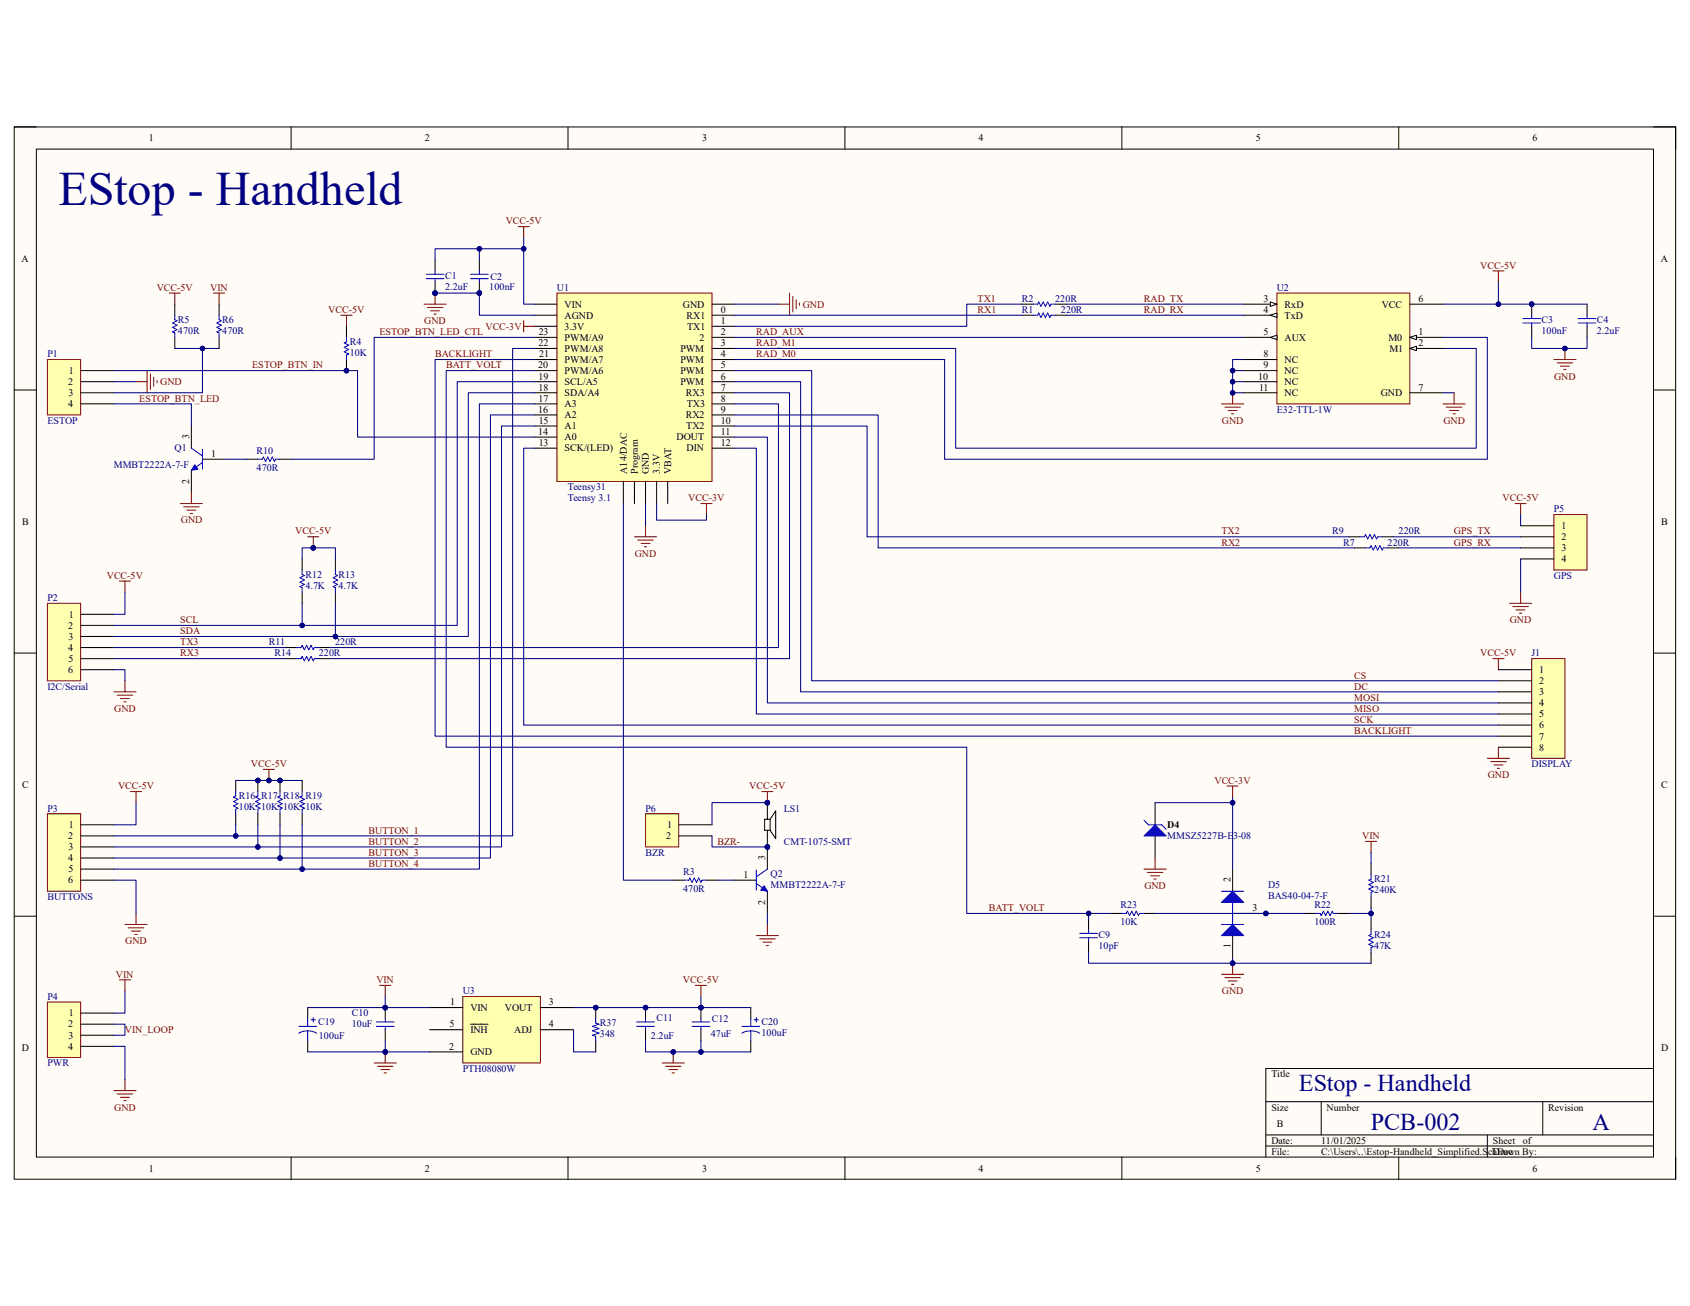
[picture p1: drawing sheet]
<svg xmlns="http://www.w3.org/2000/svg" width="279mm" height="216mm" viewBox="0 0 279 216" stroke-linecap="round" stroke-linejoin="round" font-family="sans-serif">
<path d="M2.3 21h274.7v173.9h-274.7z" fill-rule="evenodd" fill="#fffcf8"/>
<path d="M2.3 21h274.7v173.9h-274.7z" fill="none" stroke="#000" stroke-width=".17"/>
<path d="M6 24.6h267.4v166.7h-267.4z" fill-rule="evenodd" fill="#fffcf8"/>
<g fill="none" stroke="#000" stroke-width=".17">
<path d="M2.3 21h3.7M6 24.6h267.4v166.7h-267.4zM48.1 21v3.6M93.9 21v3.6M139.7 21v3.6M185.5 21v3.6M231.2 21v3.6M273.4 21h3.6v3.6M2.3 64.5h3.7M273.4 64.5h3.6M2.3 108h3.7M273.4 108h3.6"/>
<path d="M2.3 151.5h3.7M273.4 151.5h3.6M273.4 176.6h-64.1v14.7M48.1 191.3v3.6M93.9 191.3v3.6M139.7 191.3v3.6M185.5 191.3v3.6M209.3 182.1h64.1M209.3 187.6h64.1M209.3 189.5h64.1M218.4 182.1v5.5M231.2 191.3v3.6"/>
<path d="M245.9 187.6v3.7M255.1 182.1v5.5M277 191.3v3.6"/>
</g>
<path d="M92.1 48.5h25.6v31.1h-25.6z" fill-rule="evenodd" fill="#ffffb0"/>
<path d="M85.7 37.5h1.8M86.6 37.5v1.8M92.1 48.5h25.6v31.1h-25.6zM128.7 50.3h1.8M130.5 48.5v3.6M131.1 49v2.6M131.6 49.6v1.4M132.2 50.1v.4M246.8 44.8h1.8M247.7 44.8v1.8" fill="none" stroke="#800000" stroke-width=".17"/>
<g fill="none" stroke="#000" stroke-width=".17">
<path d="M88.4 52.1h3.7M88.4 53.9h3.7M88.4 55.8h3.7M88.4 57.6h3.7M88.4 59.4h3.7M88.4 50.3h3.7M117.7 52.1h3.7M117.7 53.9h3.7M117.7 55.8h3.7M117.7 57.6h3.7M117.7 59.4h3.7M117.7 50.3h3.7"/>
<path d="M88.4 61.3h3.7M88.4 63.1h3.7M88.4 64.9h3.7M88.4 66.8h3.7M88.4 68.6h3.7M88.4 70.4h3.7M88.4 72.3h3.7M88.4 74.1h3.7M103.1 79.6v3.6M104.9 79.6v3.6M106.7 79.6v3.6M108.6 79.6v3.6"/>
<path d="M110.4 79.6v3.6M117.7 61.3h3.7M117.7 63.1h3.7M117.7 64.9h3.7M117.7 66.8h3.7M117.7 68.6h3.7M117.7 70.4h3.7M117.7 72.3h3.7M117.7 74.1h3.7"/>
</g>
<circle cx="253.2" cy="50.3" r=".37" fill="#000080"/>
<circle cx="253.2" cy="50.3" r=".37" fill="none" stroke="#000080" stroke-width=".17"/>
<path d="M253.2 50.3v1.8M253.2 53.9v1.9" fill="none" stroke="#000" stroke-width=".17"/>
<circle cx="253.2" cy="50.3" r=".37" fill="#000080"/>
<circle cx="253.2" cy="50.3" r=".37" fill="none" stroke="#000080" stroke-width=".17"/>
<path d="M251.8 52.7h2.9M251.8 53.4h2.9M253.2 52.1v.6M253.2 53.4v.5" fill="none" stroke="#00f" stroke-width=".17"/>
<circle cx="79.3" cy="48.5" r=".37" fill="#000080"/>
<circle cx="79.3" cy="48.5" r=".37" fill="none" stroke="#000080" stroke-width=".17"/>
<path d="M79.3 46.6v1.9" fill="none" stroke="#000" stroke-width=".17"/>
<circle cx="79.3" cy="48.5" r=".37" fill="#000080"/>
<circle cx="79.3" cy="48.5" r=".37" fill="none" stroke="#000080" stroke-width=".17"/>
<path d="M79.3 43v1.8M262.4 50.3v1.8M262.4 53.9v1.9" fill="none" stroke="#000" stroke-width=".17"/>
<path d="M77.8 45.3h2.9M77.8 46.1h2.9M79.3 44.8v.5M79.3 46.1v.5M260.9 52.7h2.9M260.9 53.4h2.9M262.4 52.1v.6M262.4 53.4v.5" fill="none" stroke="#00f" stroke-width=".17"/>
<circle cx="71.9" cy="48.5" r=".37" fill="#000080"/>
<circle cx="71.9" cy="48.5" r=".37" fill="none" stroke="#000080" stroke-width=".17"/>
<path d="M71.9 46.6v1.9" fill="none" stroke="#000" stroke-width=".17"/>
<circle cx="71.9" cy="48.5" r=".37" fill="#000080"/>
<circle cx="71.9" cy="48.5" r=".37" fill="none" stroke="#000080" stroke-width=".17"/>
<path d="M71.9 43v1.8M50 92.4v1.8M50 97.9v1.8M55.5 92.4v1.8M55.5 97.9v1.8" fill="none" stroke="#000" stroke-width=".17"/>
<path d="M70.5 45.3h2.9M70.5 46.1h2.9M71.9 44.8v.5M71.9 46.1v.5M50 94.2v.8l.3 .1-.7 .4 .7 .4-.7 .3 .7 .4-.7 .4 .4 .2v.7M55.5 94.2v.8l.3 .1-.7 .4 .7 .4-.7 .3 .7 .4-.7 .4 .4 .2v.7" fill="none" stroke="#00f" stroke-width=".17"/>
<path d="M50.9 88.7h1.8M51.8 88.7v1.9" fill="none" stroke="#800000" stroke-width=".17"/>
<circle cx="51.8" cy="90.6" r=".37" fill="#000080"/>
<circle cx="51.8" cy="90.6" r=".37" fill="none" stroke="#000080" stroke-width=".17"/>
<path d="M169 52.1h1.8M174.5 52.1h1.8" fill="none" stroke="#000" stroke-width=".17"/>
<path d="M170.8 52.1h.8l.1-.4 .4 .8 .4-.8 .3 .8 .4-.7 .4 .7 .1-.4h.8" fill="none" stroke="#00f" stroke-width=".17"/>
<path d="M256.9 59.4h3.7M257.4 60h2.6M258.7 57.6v1.8M258 60.5h1.5M258.5 61.1h.4" fill="none" stroke="#800000" stroke-width=".17"/>
<circle cx="258.7" cy="57.6" r=".37" fill="#000080"/>
<circle cx="258.7" cy="57.6" r=".37" fill="none" stroke="#000080" stroke-width=".17"/>
<path d="M70.1 50.3h3.7M70.6 50.8h2.6M71.2 51.4h1.5M71.7 51.9h.4M71.9 48.5v1.8M238.6 66.8h3.6M239.1 67.3h2.6M239.7 67.9h1.4M240.2 68.4h.4M240.4 64.9v1.9" fill="none" stroke="#800000" stroke-width=".17"/>
<circle cx="71.9" cy="48.5" r=".37" fill="#000080"/>
<circle cx="71.9" cy="48.5" r=".37" fill="none" stroke="#000080" stroke-width=".17"/>
<path d="M19.7 96.1h1.9M20.7 96.1v1.8M104.9 88.7h3.7M105.4 89.3h2.6M106 89.8h1.5M106.5 90.4h.4M106.7 86.9v1.8M18.8 114.4h3.7M19.4 114.9h2.5M19.9 115.5h1.5M20.5 116h.3M20.7 112.5v1.9" fill="none" stroke="#800000" stroke-width=".17"/>
<path d="M31.6 70.4v3.7M31.6 77.7v3.7M33.5 75.9h3.6" fill="none" stroke="#000" stroke-width=".17"/>
<path d="M31.6 74.1l1.9 1.3M33.5 76.5l-1.9 1.2M33.5 74.3v3.3" fill="none" stroke="#00f" stroke-width=".17"/>
<path d="M32.2 76.8l.5 .8-1.1 .1z" fill="#00f"/>
<path d="M28.9 52.1v.7l.4 .2-.8 .4 .8 .4-.8 .3 .8 .4-.8 .4 .4 .1v.8M32.2 76.8l.5 .8-1.1 .1zM42.6 75.9h.8l.1-.3 .4 .7 .4-.7 .3 .7 .4-.7 .4 .7 .2-.4h.7M39 130.9v.7l-.4 .2 .7 .3-.7 .4 .7 .4-.7 .3 .7 .4-.3 .2v.7" fill="none" stroke="#00f" stroke-width=".17"/>
<path d="M28.9 50.3v1.8M28.9 55.8v1.8M40.8 75.9h1.8M46.3 75.9h1.8M39 129v1.9M39 134.5v1.9" fill="none" stroke="#000" stroke-width=".17"/>
<g fill="none" stroke="#800000" stroke-width=".17">
<path d="M28 48.5h1.8M28.9 48.5v1.8M35.3 48.5h1.8M36.2 48.5v1.8M22.5 63.1h1.8M24.3 61.3v3.6M24.9 61.8v2.6M25.4 62.4v1.4M26 62.9v.4M29.8 83.2h3.7M30.4 83.8h2.5M30.9 84.3h1.5"/>
<path d="M31.5 84.9h.3M31.6 81.4v1.8M21.6 130.9h1.8M22.5 130.9v1.8M20.7 152.8h3.6M21.2 153.4h2.6M21.8 153.9h1.4M22.3 154.5h.4M22.5 151v1.8"/>
</g>
<circle cx="42.6" cy="129" r=".37" fill="#000080"/>
<circle cx="42.6" cy="129" r=".37" fill="none" stroke="#000080" stroke-width=".17"/>
<path d="M42.6 129v1.9M42.6 134.5v1.9" fill="none" stroke="#000" stroke-width=".17"/>
<circle cx="42.6" cy="129" r=".37" fill="#000080"/>
<circle cx="42.6" cy="129" r=".37" fill="none" stroke="#000080" stroke-width=".17"/>
<path d="M42.6 130.9v.7l-.3 .2 .7 .3-.7 .4 .7 .4-.7 .3 .7 .4-.4 .2v.7" fill="none" stroke="#00f" stroke-width=".17"/>
<circle cx="46.3" cy="129" r=".37" fill="#000080"/>
<circle cx="46.3" cy="129" r=".37" fill="none" stroke="#000080" stroke-width=".17"/>
<path d="M46.3 129v1.9M46.3 134.5v1.9" fill="none" stroke="#000" stroke-width=".17"/>
<circle cx="46.3" cy="129" r=".37" fill="#000080"/>
<circle cx="46.3" cy="129" r=".37" fill="none" stroke="#000080" stroke-width=".17"/>
<path d="M46.3 130.9v.7l-.4 .2 .8 .3-.8 .4 .8 .4-.8 .3 .8 .4-.4 .2v.7M50 130.9v.7l-.4 .2 .7 .3-.7 .4 .7 .4-.7 .3 .7 .4-.3 .2v.7" fill="none" stroke="#00f" stroke-width=".17"/>
<path d="M50 129v1.9M50 134.5v1.9" fill="none" stroke="#000" stroke-width=".17"/>
<path d="M43.5 127.2h1.9M44.5 127.2v1.8" fill="none" stroke="#800000" stroke-width=".17"/>
<circle cx="44.5" cy="129" r=".37" fill="#000080"/>
<circle cx="44.5" cy="129" r=".37" fill="none" stroke="#000080" stroke-width=".17"/>
<path d="M19.7 162h1.9M20.7 162v1.8M20.7 178.5v1.8M18.8 180.3h3.7M19.4 180.8h2.5M19.9 181.4h1.5M20.5 181.9h.3" fill="none" stroke="#800000" stroke-width=".17"/>
<path d="M191 132.7v3.7M191 138.2v3.6" fill="none" stroke="#000" stroke-width=".17"/>
<path d="M191 136.4l1.8 1.8h-3.7z" fill="#00f"/>
<path d="M189.1 135.6l.8 .8h2.2l.7 .7M191 136.4l1.8 1.8h-3.7z" fill="none" stroke="#00f" stroke-width=".17"/>
<circle cx="209.3" cy="151" r=".37" fill="#000080"/>
<circle cx="209.3" cy="151" r=".37" fill="none" stroke="#000080" stroke-width=".17"/>
<path d="M203.8 143.7v3.6M203.8 154.7v3.6" fill="none" stroke="#000" stroke-width=".17"/>
<path d="M202 154.7l1.8-1.9 1.8 1.9z" fill="#00f"/>
<path d="M202 154.7l1.8-1.9 1.8 1.9z" fill="none" stroke="#00f" stroke-width=".17"/>
<path d="M205.6 151h3.7" fill="none" stroke="#000" stroke-width=".17"/>
<circle cx="209.3" cy="151" r=".37" fill="#000080"/>
<circle cx="209.3" cy="151" r=".37" fill="none" stroke="#000080" stroke-width=".17"/>
<path d="M203.8 149.2v3.6M203.8 151h1.8" fill="none" stroke="#00f" stroke-width=".17"/>
<path d="M202 149.2l1.8-1.9 1.8 1.9z" fill="#00f"/>
<path d="M202 149.2l1.8-1.9 1.8 1.9zM202 152.8h3.6M202 147.3h3.6" fill="none" stroke="#00f" stroke-width=".17"/>
<g fill="none" stroke="#800000" stroke-width=".17">
<path d="M86.6 53v1.9M86.6 53.9h1.8M115.9 83.2h1.8M116.8 83.2v1.9M202.9 129.9h1.8M203.8 129.9v1.9M189.1 143.7h3.7M189.7 144.2h2.5M190.2 144.8h1.5M190.8 145.3h.3M191 141.8v1.9M203.8 159.2v1.9"/>
<path d="M202 161.1h3.6M202.5 161.6h2.6M203.1 162.2h1.4M203.6 162.7h.4"/>
</g>
<circle cx="203.8" cy="159.2" r=".37" fill="#000080"/>
<circle cx="203.8" cy="159.2" r=".37" fill="none" stroke="#000080" stroke-width=".17"/>
<path d="M180 151.9v1.8M180 155.6v1.8M183.6 151h1.9M189.1 151h1.9M215.7 151h1.8M221.2 151h1.8M226.7 142.8v1.8M226.7 148.3v1.8M226.7 151.9v1.8M226.7 157.4v1.8" fill="none" stroke="#000" stroke-width=".17"/>
<path d="M178.5 154.3h2.9M178.5 155h2.9M180 153.7v.6M180 155v.6M185.5 151h.7l.2-.4 .4 .8 .3-.8 .4 .8 .3-.8 .4 .8 .2-.4h.7M217.5 151h.7l.2 .4 .4-.8 .4 .8 .3-.8 .4 .8 .4-.8 .1 .4h.8M226.7 144.6v.7l-.4 .2 .7 .4-.7 .3 .7 .4-.7 .4 .7 .3-.3 .2v.8M226.7 153.7v.8l-.4 .2 .7 .3-.7 .4 .7 .4-.7 .3 .7 .4-.3 .2v.7" fill="none" stroke="#00f" stroke-width=".17"/>
<path d="M225.8 139.1h1.8M226.7 139.1v1.8" fill="none" stroke="#800000" stroke-width=".17"/>
<path d="M211.1 48.5h22v18.3h-22z" fill-rule="evenodd" fill="#ffffb0"/>
<path d="M211.1 48.5h22v18.3h-22z" fill="none" stroke="#800000" stroke-width=".17"/>
<path d="M233.1 55.8h5.5" fill="none" stroke="#000" stroke-width=".17"/>
<path d="M233.1 55.8l1.1-.4v.7z" fill="#f8fcff"/>
<path d="M233.1 55.8l1.1-.4v.7zM233.1 57.6h5.5" fill="none" stroke="#000" stroke-width=".17"/>
<path d="M233.1 57.6l1.1-.4v.8z" fill="#f8fcff"/>
<path d="M205.6 50.3h5.5M233.1 57.6l1.1-.4v.8z" fill="none" stroke="#000" stroke-width=".17"/>
<path d="M210 49.9l1.1 .4-1.1 .4z" fill="#f8fcff"/>
<path d="M205.6 52.1h5.5M210 49.9l1.1 .4-1.1 .4z" fill="none" stroke="#000" stroke-width=".17"/>
<path d="M210 52.1l1.1-.3v.7z" fill="#f8fcff"/>
<path d="M205.6 55.8h5.5M210 52.1l1.1-.3v.7z" fill="none" stroke="#000" stroke-width=".17"/>
<path d="M210 55.8l1.1-.4v.7z" fill="#f8fcff"/>
<g fill="none" stroke="#000" stroke-width=".17">
<path d="M169 50.3h1.8M174.5 50.3h1.8M205.6 59.4h5.5M210 55.8l1.1-.4v.7zM233.1 50.3h5.5M205.6 64.9h5.5M205.6 61.3h5.5M205.6 63.1h5.5M233.1 64.9h5.5M223 88.7h1.8M223.9 90.6h1.9M228.5 88.7h1.8"/>
<path d="M229.4 90.6h1.8"/>
</g>
<g fill="none" stroke="#800000" stroke-width=".17">
<path d="M202 66.8h3.6M202.5 67.3h2.6M203.1 67.9h1.4M203.6 68.4h.4M203.8 64.9v1.9M249.6 99.7h3.6M250.5 83.2h1.8M251.4 83.2v1.9M251.4 97.9v1.8M246.8 108.9h1.8M247.7 108.9v1.8M250.1 100.3h2.6"/>
<path d="M250.7 100.8h1.4M251.2 101.4h.4M245.9 125.4h3.7M246.4 125.9h2.6M247 126.5h1.5M247.5 127h.4M247.7 123.5v1.9"/>
</g>
<path d="M170.8 50.3h.8l.1-.4 .4 .7 .4-.7 .3 .7M174.5 50.3h-.8l-.1 .4-.4-.8-.4 .8M224.8 88.7h.8l.2-.3 .3 .7 .4-.7 .4 .7 .3-.7 .4 .7 .2-.4h.7M225.8 90.6h.7l.2-.4 .3 .7 .4-.7 .4 .7 .3-.7 .4 .7 .2-.3h.7" fill="none" stroke="#00f" stroke-width=".17"/>
<circle cx="203.8" cy="64.9" r=".37" fill="#000080"/>
<circle cx="203.8" cy="64.9" r=".37" fill="none" stroke="#000080" stroke-width=".17"/>
<path d="M36.2 50.3v1.8M36.2 55.8v1.8M47.2 107.1h1.8M47.2 108.9h1.8M52.7 107.1h1.8M52.7 108.9h1.8" fill="none" stroke="#000" stroke-width=".17"/>
<path d="M36.2 52.1v.7l.4 .2-.7 .4 .7 .4-.7 .3 .7 .4-.7 .4 .3 .1v.8M49 107.1h.8l.2-.4 .3 .7 .4-.7 .4 .7 .3-.7 .4 .7 .2-.3h.7M49 108.9h.8l.2-.4 .3 .7 .4-.7 .4 .7 .3-.7 .4 .7 .2-.3h.7" fill="none" stroke="#00f" stroke-width=".17"/>
<path d="M56.4 52.1h1.8M57.3 52.1v1.8" fill="none" stroke="#800000" stroke-width=".17"/>
<circle cx="57.3" cy="61.3" r=".37" fill="#000080"/>
<circle cx="57.3" cy="61.3" r=".37" fill="none" stroke="#000080" stroke-width=".17"/>
<path d="M57.3 59.4v1.9" fill="none" stroke="#000" stroke-width=".17"/>
<circle cx="57.3" cy="61.3" r=".37" fill="#000080"/>
<circle cx="57.3" cy="61.3" r=".37" fill="none" stroke="#000080" stroke-width=".17"/>
<path d="M57.3 53.9v1.9" fill="none" stroke="#000" stroke-width=".17"/>
<path d="M57.3 55.8v.7l-.4 .2 .7 .4-.7 .3 .7 .4-.7 .4 .7 .3-.3 .2v.7" fill="none" stroke="#00f" stroke-width=".17"/>
<circle cx="106.7" cy="166.6" r=".37" fill="#000080"/>
<circle cx="106.7" cy="166.6" r=".37" fill="none" stroke="#000080" stroke-width=".17"/>
<path d="M106.7 166.6v1.8M106.7 170.2v1.9" fill="none" stroke="#000" stroke-width=".17"/>
<circle cx="106.7" cy="166.6" r=".37" fill="#000080"/>
<circle cx="106.7" cy="166.6" r=".37" fill="none" stroke="#000080" stroke-width=".17"/>
<path d="M105.3 168.9h2.9M105.3 169.7h2.9M106.7 168.4v.5M106.7 169.7v.5" fill="none" stroke="#00f" stroke-width=".17"/>
<path d="M61.9 175.7h3.6M62.4 176.3h2.6M63 176.8h1.4M63.5 177.4h.4M63.7 173.9v1.8" fill="none" stroke="#800000" stroke-width=".17"/>
<circle cx="63.7" cy="173.9" r=".37" fill="#000080"/>
<circle cx="63.7" cy="173.9" r=".37" fill="none" stroke="#000080" stroke-width=".17"/>
<circle cx="115.9" cy="166.6" r=".37" fill="#000080"/>
<circle cx="115.9" cy="166.6" r=".37" fill="none" stroke="#000080" stroke-width=".17"/>
<path d="M115.9 166.6v1.8M115.9 170.2v1.9" fill="none" stroke="#000" stroke-width=".17"/>
<circle cx="115.9" cy="166.6" r=".37" fill="#000080"/>
<circle cx="115.9" cy="166.6" r=".37" fill="none" stroke="#000080" stroke-width=".17"/>
<path d="M114.4 168.9h2.9M114.4 169.7h2.9M115.9 168.4v.5M115.9 169.7v.5" fill="none" stroke="#00f" stroke-width=".17"/>
<circle cx="63.7" cy="166.6" r=".37" fill="#000080"/>
<circle cx="63.7" cy="166.6" r=".37" fill="none" stroke="#000080" stroke-width=".17"/>
<path d="M63.7 166.6v1.8" fill="none" stroke="#000" stroke-width=".17"/>
<circle cx="63.7" cy="166.6" r=".37" fill="#000080"/>
<circle cx="63.7" cy="166.6" r=".37" fill="none" stroke="#000080" stroke-width=".17"/>
<path d="M63.7 170.2v1.9" fill="none" stroke="#000" stroke-width=".17"/>
<path d="M62.2 169.7h3M62.2 168.9h3M63.7 168.4v.5M63.7 169.7v.5" fill="none" stroke="#00f" stroke-width=".17"/>
<path d="M109.5 175.7h3.6M110 176.3h2.6M110.6 176.8h1.4M111.1 177.4h.4M111.3 173.9v1.8" fill="none" stroke="#800000" stroke-width=".17"/>
<circle cx="111.3" cy="173.9" r=".37" fill="#000080"/>
<circle cx="111.3" cy="173.9" r=".37" fill="none" stroke="#000080" stroke-width=".17"/>
<path d="M62.8 162.9h1.8M63.7 162.9v1.8M115 162.9h1.8M115.9 162.9v1.8" fill="none" stroke="#800000" stroke-width=".17"/>
<path d="M76.5 164.7h12.8v11h-12.8z" fill-rule="evenodd" fill="#ffffb0"/>
<path d="M76.5 164.7h12.8v11h-12.8z" fill="none" stroke="#800000" stroke-width=".17"/>
<path d="M71 166.6h5.5M71 173.9h5.5M71 170.2h5.5M77.8 169.3h2.9M89.3 166.6h5.5M89.3 170.2h5.5" fill="none" stroke="#000" stroke-width=".17"/>
<circle cx="98.5" cy="166.6" r=".37" fill="#000080"/>
<circle cx="98.5" cy="166.6" r=".37" fill="none" stroke="#000080" stroke-width=".17"/>
<path d="M98.5 166.6v1.8" fill="none" stroke="#000" stroke-width=".17"/>
<circle cx="98.5" cy="166.6" r=".37" fill="#000080"/>
<circle cx="98.5" cy="166.6" r=".37" fill="none" stroke="#000080" stroke-width=".17"/>
<path d="M50.9 166.6v1.8M50.9 172.1v1.8M98.5 172.1v1.8M124.1 166.6v1.8M124.1 172.1v1.8" fill="none" stroke="#000" stroke-width=".17"/>
<g fill="none" stroke="#00f" stroke-width=".17">
<path d="M49.4 170.8a2.88 2.88 0 0 1 3 0M49.4 169.7h2.9M50.9 168.4v1.3M50.9 170.4v1.7M51.4 168.6h.8M51.8 168.2v.7M98.5 168.4v.7l.5 .2-1.1 .4 1.1 .3-1.1 .4 1.1 .4-1.1 .3 .6 .2v.8M122.7 170.8a2.86 2.86 0 0 1 2.9 0M122.7 169.7h2.9M124.1 168.4v1.3M124.1 170.4v1.7M124.7 168.6h.7"/>
<path d="M125 168.2v.7"/>
</g>
<path d="M7.8 59.4h5.5v9.2h-5.5z" fill-rule="evenodd" fill="#ffffb0"/>
<path d="M7.8 59.4h5.5v9.2h-5.5z" fill="none" stroke="#800000" stroke-width=".17"/>
<path d="M13.3 61.3h5.5M13.3 63.1h5.5M13.3 64.9h5.5M13.3 66.8h5.5" fill="none" stroke="#000" stroke-width=".17"/>
<path d="M7.8 165.7h5.5v9.1h-5.5z" fill-rule="evenodd" fill="#ffffb0"/>
<path d="M7.8 165.7h5.5v9.1h-5.5z" fill="none" stroke="#800000" stroke-width=".17"/>
<path d="M13.3 167.5h5.5M13.3 169.3h5.5M13.3 171.1h5.5M13.3 173h5.5" fill="none" stroke="#000" stroke-width=".17"/>
<path d="M256.9 85.1h5.5v9.1h-5.5z" fill-rule="evenodd" fill="#ffffb0"/>
<path d="M256.9 85.1h5.5v9.1h-5.5z" fill="none" stroke="#800000" stroke-width=".17"/>
<path d="M251.4 86.9h5.5M251.4 88.7h5.5M251.4 90.6h5.5M251.4 92.4h5.5" fill="none" stroke="#000" stroke-width=".17"/>
<path d="M253.2 108.9h5.5v16.5h-5.5z" fill-rule="evenodd" fill="#ffffb0"/>
<path d="M253.2 108.9h5.5v16.5h-5.5z" fill="none" stroke="#800000" stroke-width=".17"/>
<path d="M247.7 110.7h5.5M247.7 112.5h5.5M247.7 114.4h5.5M247.7 116.2h5.5M247.7 118h5.5M247.7 119.9h5.5M247.7 121.7h5.5M247.7 123.5h5.5" fill="none" stroke="#000" stroke-width=".17"/>
<path d="M7.8 134.5h5.5v12.8h-5.5z" fill-rule="evenodd" fill="#ffffb0"/>
<path d="M7.8 134.5h5.5v12.8h-5.5z" fill="none" stroke="#800000" stroke-width=".17"/>
<path d="M13.3 136.4h5.5M13.3 138.2h5.5M13.3 140h5.5M13.3 141.8h5.5M13.3 143.7h5.5M13.3 145.5h5.5" fill="none" stroke="#000" stroke-width=".17"/>
<path d="M7.8 99.7h5.5v12.8h-5.5z" fill-rule="evenodd" fill="#ffffb0"/>
<path d="M7.8 99.7h5.5v12.8h-5.5z" fill="none" stroke="#800000" stroke-width=".17"/>
<path d="M13.3 101.6h5.5M13.3 103.4h5.5M13.3 105.2h5.5M13.3 107.1h5.5M13.3 108.9h5.5M13.3 110.7h5.5" fill="none" stroke="#000" stroke-width=".17"/>
<path d="M106.7 134.5h5.5v5.5h-5.5z" fill-rule="evenodd" fill="#ffffb0"/>
<path d="M106.7 134.5h5.5v5.5h-5.5z" fill="none" stroke="#800000" stroke-width=".17"/>
<path d="M112.2 136.4h5.5M112.2 138.2h5.5" fill="none" stroke="#000" stroke-width=".17"/>
<circle cx="126.9" cy="140" r=".37" fill="#000080"/>
<circle cx="126.9" cy="140" r=".37" fill="none" stroke="#000080" stroke-width=".17"/>
<path d="M121.4 145.5h3.6M126.9 140v3.7M126.9 147.3v3.7" fill="none" stroke="#000" stroke-width=".17"/>
<circle cx="126.9" cy="140" r=".37" fill="#000080"/>
<circle cx="126.9" cy="140" r=".37" fill="none" stroke="#000080" stroke-width=".17"/>
<path d="M125 146.1l1.9 1.2M125 143.9v3.3M126.9 143.7l-1.9 1.3" fill="none" stroke="#00f" stroke-width=".17"/>
<path d="M126.3 146.4l.6 .9-1.1-.1z" fill="#00f"/>
<path d="M113.1 145.5h.8l.1-.4 .4 .8 .4-.8 .3 .8 .4-.8 .4 .8 .2-.4h.7M126.3 146.4l.6 .9-1.1-.1z" fill="none" stroke="#00f" stroke-width=".17"/>
<path d="M111.3 145.5h1.8M116.8 145.5h1.8" fill="none" stroke="#000" stroke-width=".17"/>
<path d="M126 130.9h1.8M126.9 130.9v1.8M125 154.7h3.7M125.6 155.2h2.5M126.1 155.8h1.5M126.7 156.3h.3M126.9 152.8v1.9" fill="none" stroke="#800000" stroke-width=".17"/>
<circle cx="126.9" cy="132.7" r=".37" fill="#000080"/>
<g fill="none" stroke="#000080" stroke-width=".17">
<path d="M247.7 46.6v3.7h-9.1"/>
<circle cx="126.9" cy="132.7" r=".37"/>
</g>
<circle cx="247.7" cy="50.3" r=".37" fill="#000080"/>
<g fill="none" stroke="#000080" stroke-width=".17">
<path d="M55.5 99.7v5.5"/>
<circle cx="247.7" cy="50.3" r=".37"/>
</g>
<circle cx="55.4" cy="105.2" r=".37" fill="#000080"/>
<g fill="none" stroke="#000080" stroke-width=".17">
<path d="M50 99.7v3.7"/>
<circle cx="55.4" cy="105.2" r=".37"/>
</g>
<circle cx="50" cy="103.4" r=".37" fill="#000080"/>
<g fill="none" stroke="#000080" stroke-width=".17">
<path d="M51.8 90.6h-1.8v1.8"/>
<circle cx="50" cy="103.4" r=".37"/>
</g>
<circle cx="51.8" cy="90.6" r=".37" fill="#000080"/>
<g fill="none" stroke="#000080" stroke-width=".17">
<path d="M51.8 90.6h3.7v1.8"/>
<circle cx="51.8" cy="90.6" r=".37"/>
</g>
<circle cx="51.8" cy="90.6" r=".37" fill="#000080"/>
<g fill="none" stroke="#000080" stroke-width=".17">
<path d="M121.4 52.1h47.6M253.2 55.8v1.8h9.2v-1.8"/>
<circle cx="51.8" cy="90.6" r=".37"/>
</g>
<circle cx="258.7" cy="57.6" r=".37" fill="#000080"/>
<g fill="none" stroke="#000080" stroke-width=".17">
<path d="M247.7 50.3h14.7"/>
<circle cx="258.7" cy="57.6" r=".37"/>
</g>
<circle cx="253.2" cy="50.3" r=".37" fill="#000080"/>
<circle cx="253.2" cy="50.3" r=".37" fill="none" stroke="#000080" stroke-width=".17"/>
<circle cx="247.7" cy="50.3" r=".37" fill="#000080"/>
<g fill="none" stroke="#000080" stroke-width=".17">
<path d="M86.6 39.3v11h1.8M121.4 55.8h84.2M238.6 64.9h1.8"/>
<circle cx="247.7" cy="50.3" r=".37"/>
</g>
<circle cx="86.6" cy="41.1" r=".37" fill="#000080"/>
<g fill="none" stroke="#000080" stroke-width=".17">
<path d="M79.3 41.1v1.9"/>
<circle cx="86.6" cy="41.1" r=".37"/>
</g>
<circle cx="79.3" cy="41.1" r=".37" fill="#000080"/>
<g fill="none" stroke="#000080" stroke-width=".17">
<path d="M86.6 41.1h-14.7v1.9"/>
<circle cx="79.3" cy="41.1" r=".37"/>
</g>
<circle cx="86.6" cy="41.1" r=".37" fill="#000080"/>
<circle cx="86.6" cy="41.1" r=".37" fill="none" stroke="#000080" stroke-width=".17"/>
<circle cx="79.3" cy="41.1" r=".37" fill="#000080"/>
<g fill="none" stroke="#000080" stroke-width=".17">
<path d="M28.9 57.6h7.3M121.4 50.3h7.3M176.3 52.1h29.3M18.8 66.8h12.8v3.6M18.8 63.1h3.7M20.7 97.9v3.7h-1.9"/>
<circle cx="79.3" cy="41.1" r=".37"/>
</g>
<circle cx="33.5" cy="57.6" r=".37" fill="#000080"/>
<g fill="none" stroke="#000080" stroke-width=".17">
<path d="M22.5 132.7v3.7h-3.7M39 136.4v1.8h-20.2M18.8 145.5h3.7v5.5"/>
<circle cx="33.5" cy="57.6" r=".37"/>
</g>
<circle cx="39" cy="138.2" r=".37" fill="#000080"/>
<g fill="none" stroke="#000080" stroke-width=".17">
<path d="M42.6 136.4v3.6h-23.8"/>
<circle cx="39" cy="138.2" r=".37"/>
</g>
<circle cx="42.6" cy="140" r=".37" fill="#000080"/>
<g fill="none" stroke="#000080" stroke-width=".17">
<path d="M46.3 136.4v5.4h-27.5"/>
<circle cx="42.6" cy="140" r=".37"/>
</g>
<circle cx="46.3" cy="141.8" r=".37" fill="#000080"/>
<g fill="none" stroke="#000080" stroke-width=".17">
<path d="M50 136.4v7.3h-31.2"/>
<circle cx="46.3" cy="141.8" r=".37"/>
</g>
<circle cx="50" cy="143.7" r=".37" fill="#000080"/>
<g fill="none" stroke="#000080" stroke-width=".17">
<path d="M88.4 70.4h-5.5v69.6h-40.3"/>
<circle cx="50" cy="143.7" r=".37"/>
</g>
<circle cx="42.6" cy="140" r=".37" fill="#000080"/>
<g fill="none" stroke="#000080" stroke-width=".17">
<path d="M88.4 68.6h-7.3v73.2h-34.8"/>
<circle cx="42.6" cy="140" r=".37"/>
</g>
<circle cx="46.3" cy="141.8" r=".37" fill="#000080"/>
<g fill="none" stroke="#000080" stroke-width=".17">
<path d="M88.4 66.8h-9.1v76.9h-29.3"/>
<circle cx="46.3" cy="141.8" r=".37"/>
</g>
<circle cx="50" cy="143.7" r=".37" fill="#000080"/>
<g fill="none" stroke="#000080" stroke-width=".17">
<path d="M39 129h11"/>
<circle cx="50" cy="143.7" r=".37"/>
</g>
<circle cx="42.6" cy="129" r=".37" fill="#000080"/>
<circle cx="42.6" cy="129" r=".37" fill="none" stroke="#000080" stroke-width=".17"/>
<circle cx="44.5" cy="129" r=".37" fill="#000080"/>
<circle cx="44.5" cy="129" r=".37" fill="none" stroke="#000080" stroke-width=".17"/>
<circle cx="46.3" cy="129" r=".37" fill="#000080"/>
<g fill="none" stroke="#000080" stroke-width=".17">
<path d="M106.7 83.2v3.7M108.6 83.2v2.8h8.2v-.9M191 132.7h12.8"/>
<circle cx="46.3" cy="129" r=".37"/>
</g>
<circle cx="203.8" cy="132.7" r=".37" fill="#000080"/>
<g fill="none" stroke="#000080" stroke-width=".17">
<path d="M191 151h24.7"/>
<circle cx="203.8" cy="132.7" r=".37"/>
</g>
<circle cx="209.3" cy="151" r=".37" fill="#000080"/>
<g fill="none" stroke="#000080" stroke-width=".17">
<path d="M180 157.4v1.8h23.8"/>
<circle cx="209.3" cy="151" r=".37"/>
</g>
<circle cx="203.8" cy="159.2" r=".37" fill="#000080"/>
<g fill="none" stroke="#000080" stroke-width=".17">
<path d="M223 151h3.7"/>
<circle cx="203.8" cy="159.2" r=".37"/>
</g>
<circle cx="226.7" cy="151" r=".37" fill="#000080"/>
<g fill="none" stroke="#000080" stroke-width=".17">
<path d="M203.8 159.2h22.9"/>
<circle cx="226.7" cy="151" r=".37"/>
</g>
<circle cx="203.8" cy="159.2" r=".37" fill="#000080"/>
<g fill="none" stroke="#000080" stroke-width=".17">
<path d="M203.8 158.3v.9"/>
<circle cx="203.8" cy="159.2" r=".37"/>
</g>
<circle cx="203.8" cy="159.2" r=".37" fill="#000080"/>
<g fill="none" stroke="#000080" stroke-width=".17">
<path d="M71.9 48.5h7.4M226.7 140.9v1.9M18.8 169.3h1.9v1.8h-1.9"/>
<circle cx="203.8" cy="159.2" r=".37"/>
</g>
<circle cx="79.3" cy="48.5" r=".37" fill="#000080"/>
<circle cx="79.3" cy="48.5" r=".37" fill="none" stroke="#000080" stroke-width=".17"/>
<circle cx="71.9" cy="48.5" r=".37" fill="#000080"/>
<g fill="none" stroke="#000080" stroke-width=".17">
<path d="M79.3 48.5v3.6h9.1"/>
<circle cx="71.9" cy="48.5" r=".37"/>
</g>
<circle cx="79.3" cy="48.5" r=".37" fill="#000080"/>
<g fill="none" stroke="#000080" stroke-width=".17">
<path d="M88.4 59.4h-16.5v62.3h175.8M121.4 57.6h36.6v16.5h86.1v-16.5h-5.5M169 50.3h-9.2v3.6h-38.4M176.3 50.3h29.3M238.6 55.8h7.3v20.1h-89.7v-16.5h-34.8M88.4 74.1h-1.8v45.8h161.1M88.4 64.9h-11v40.3h-58.6M121.4 70.4h22v18.3h79.6M121.4 68.6h23.8v22h78.7M121.4 74.1h3.6v43.9h122.7M121.4 72.3h5.5v43.9h120.8M121.4 63.1h11v51.3h115.3"/>
<path d="M121.4 61.3h12.8v51.2h113.5M230.3 88.7h21.1M231.2 90.6h20.2M251.4 85.1v1.8M251.4 92.4v5.5M18.8 173h1.9v5.5M20.7 163.8v3.7h-1.9"/>
<circle cx="79.3" cy="48.5" r=".37"/>
</g>
<circle cx="55.4" cy="105.2" r=".37" fill="#000080"/>
<g fill="none" stroke="#000080" stroke-width=".17">
<path d="M88.4 63.1h-12.8v40.3h-56.8"/>
<circle cx="55.4" cy="105.2" r=".37"/>
</g>
<circle cx="50" cy="103.4" r=".37" fill="#000080"/>
<g fill="none" stroke="#000080" stroke-width=".17">
<path d="M203.8 61.3h1.8M18.8 110.7h1.9v1.8"/>
<circle cx="50" cy="103.4" r=".37"/>
</g>
<circle cx="203.8" cy="61.3" r=".37" fill="#000080"/>
<g fill="none" stroke="#000080" stroke-width=".17">
<path d="M203.8 63.1h1.8"/>
<circle cx="203.8" cy="61.3" r=".37"/>
</g>
<circle cx="203.8" cy="63.1" r=".37" fill="#000080"/>
<g fill="none" stroke="#000080" stroke-width=".17">
<path d="M205.6 59.4h-1.8v5.5h1.8"/>
<circle cx="203.8" cy="63.1" r=".37"/>
</g>
<circle cx="203.8" cy="61.3" r=".37" fill="#000080"/>
<circle cx="203.8" cy="61.3" r=".37" fill="none" stroke="#000080" stroke-width=".17"/>
<circle cx="203.8" cy="63.1" r=".37" fill="#000080"/>
<circle cx="203.8" cy="63.1" r=".37" fill="none" stroke="#000080" stroke-width=".17"/>
<circle cx="203.8" cy="64.9" r=".37" fill="#000080"/>
<g fill="none" stroke="#000080" stroke-width=".17">
<path d="M88.4 57.6h-3.6v80.6h-45.8M121.4 66.8h7.3v40.3h-74.2M121.4 64.9h9.1v44h-76M18.8 107.1h28.4M18.8 108.9h28.4"/>
<circle cx="203.8" cy="64.9" r=".37"/>
</g>
<circle cx="39" cy="138.2" r=".37" fill="#000080"/>
<g fill="none" stroke="#000080" stroke-width=".17">
<path d="M88.4 55.8h-26.5v20.1h-13.8M37.1 75.9h3.7M115.9 164.7v1.9h-21.1"/>
<circle cx="39" cy="138.2" r=".37"/>
</g>
<circle cx="98.5" cy="166.6" r=".37" fill="#000080"/>
<circle cx="98.5" cy="166.6" r=".37" fill="none" stroke="#000080" stroke-width=".17"/>
<circle cx="106.7" cy="166.6" r=".37" fill="#000080"/>
<circle cx="106.7" cy="166.6" r=".37" fill="none" stroke="#000080" stroke-width=".17"/>
<circle cx="115.9" cy="166.6" r=".37" fill="#000080"/>
<g fill="none" stroke="#000080" stroke-width=".17">
<path d="M63.7 164.7v1.9h7.3"/>
<circle cx="115.9" cy="166.6" r=".37"/>
</g>
<circle cx="63.7" cy="166.6" r=".37" fill="#000080"/>
<g fill="none" stroke="#000080" stroke-width=".17">
<path d="M50.9 166.6h12.8M94.8 170.2v3.7h3.7"/>
<circle cx="63.7" cy="166.6" r=".37"/>
</g>
<circle cx="63.7" cy="166.6" r=".37" fill="#000080"/>
<g fill="none" stroke="#000080" stroke-width=".17">
<path d="M50.9 173.9h12.8"/>
<circle cx="63.7" cy="166.6" r=".37"/>
</g>
<circle cx="63.7" cy="173.9" r=".37" fill="#000080"/>
<g fill="none" stroke="#000080" stroke-width=".17">
<path d="M63.7 173.9h7.3"/>
<circle cx="63.7" cy="173.9" r=".37"/>
</g>
<circle cx="63.7" cy="173.9" r=".37" fill="#000080"/>
<g fill="none" stroke="#000080" stroke-width=".17">
<path d="M63.7 172.1v1.8"/>
<circle cx="63.7" cy="173.9" r=".37"/>
</g>
<circle cx="63.7" cy="173.9" r=".37" fill="#000080"/>
<g fill="none" stroke="#000080" stroke-width=".17">
<path d="M115.9 166.6h8.2"/>
<circle cx="63.7" cy="173.9" r=".37"/>
</g>
<circle cx="115.9" cy="166.6" r=".37" fill="#000080"/>
<g fill="none" stroke="#000080" stroke-width=".17">
<path d="M106.7 172.1v1.8h9.2"/>
<circle cx="115.9" cy="166.6" r=".37"/>
</g>
<circle cx="115.9" cy="173.9" r=".37" fill="#000080"/>
<circle cx="115.9" cy="173.9" r=".37" fill="none" stroke="#000080" stroke-width=".17"/>
<circle cx="111.3" cy="173.9" r=".37" fill="#000080"/>
<g fill="none" stroke="#000080" stroke-width=".17">
<path d="M115.9 172.1v1.8h8.2"/>
<circle cx="111.3" cy="173.9" r=".37"/>
</g>
<circle cx="115.9" cy="173.9" r=".37" fill="#000080"/>
<g fill="none" stroke="#000080" stroke-width=".17">
<path d="M18.8 61.3h40.3v11h29.3"/>
<circle cx="115.9" cy="173.9" r=".37"/>
</g>
<circle cx="57.3" cy="61.3" r=".37" fill="#000080"/>
<g fill="none" stroke="#000080" stroke-width=".17">
<path d="M33.5 57.6v7.3h-14.7"/>
<circle cx="57.3" cy="61.3" r=".37"/>
</g>
<circle cx="33.5" cy="57.6" r=".37" fill="#000080"/>
<g fill="none" stroke="#000080" stroke-width=".17">
<path d="M226.7 150.1v1.8"/>
<circle cx="33.5" cy="57.6" r=".37"/>
</g>
<circle cx="226.7" cy="151" r=".37" fill="#000080"/>
<g fill="none" stroke="#000080" stroke-width=".17">
<path d="M203.8 131.8v11.9"/>
<circle cx="226.7" cy="151" r=".37"/>
</g>
<circle cx="203.8" cy="132.7" r=".37" fill="#000080"/>
<g fill="none" stroke="#000080" stroke-width=".17">
<path d="M88.4 61.3h-14.6v62.2h86v27.5h23.8"/>
<circle cx="203.8" cy="132.7" r=".37"/>
</g>
<circle cx="180" cy="151" r=".37" fill="#000080"/>
<g fill="none" stroke="#000080" stroke-width=".17">
<path d="M180 151v.9"/>
<circle cx="180" cy="151" r=".37"/>
</g>
<circle cx="180" cy="151" r=".37" fill="#000080"/>
<g fill="none" stroke="#000080" stroke-width=".17">
<path d="M126.9 132.7h-9.2v3.7M118.6 145.5h2.8M126.9 151v1.8"/>
<circle cx="180" cy="151" r=".37"/>
</g>
<circle cx="126.9" cy="132.7" r=".37" fill="#000080"/>
<g fill="none" stroke="#000080" stroke-width=".17">
<path d="M117.7 138.2v1.8h9.2"/>
<circle cx="126.9" cy="132.7" r=".37"/>
</g>
<circle cx="126.9" cy="140" r=".37" fill="#000080"/>
<g fill="none" stroke="#000080" stroke-width=".17">
<path d="M103.1 83.2v62.3h8.2"/>
<circle cx="126.9" cy="140" r=".37"/>
</g>
<circle cx="126.9" cy="140" r=".37" fill="#000080"/>
<circle cx="126.9" cy="140" r=".37" fill="none" stroke="#000080" stroke-width=".17"/>
<circle cx="126.9" cy="132.7" r=".37" fill="#000080"/>
<circle cx="126.9" cy="132.7" r=".37" fill="none" stroke="#000080" stroke-width=".17"/>
<path d="M126.9 134.5v.9M126.9 137.3v2.7M127.3 135.4l.9-1.3v4.5l-.9-1.3M127.3 135.4h-.9v1.9h.9M127.3 135.4v1.9" fill="none" stroke="#000" stroke-width=".17"/>
<circle cx="126.9" cy="140" r=".37" fill="#000080"/>
<circle cx="126.9" cy="140" r=".37" fill="none" stroke="#000080" stroke-width=".17"/>
<path d="M126.9 132.7v1.8" fill="none" stroke="#000" stroke-width=".17"/>
<circle cx="126.9" cy="132.7" r=".37" fill="#000080"/>
<circle cx="126.9" cy="132.7" r=".37" fill="none" stroke="#000080" stroke-width=".17"/>
<text font-size="7.9" fill="#000080" x="9.7" y="33.9">EStop - Handheld</text>
<g font-size="4" fill="#000080">
<text x="214.8" y="180.3">EStop - Handheld</text>
<text x="226.7" y="186.7">PCB-002</text>
<text x="263.3" y="186.7">A</text>
</g>
<g font-size="1.7">
<text x="24.6" y="23.4">1</text>
<text x="70.2" y="23.4">2</text>
<text x="116.1" y="23.4">3</text>
<text x="161.8" y="23.4">4</text>
<text x="207.6" y="23.4">5</text>
<text x="253.4" y="23.4">6</text>
<text x="3.6" y="43.3">A</text>
<text x="274.6" y="43.3">A</text>
<text x="93.3" y="52.7">AGND</text>
<text x="93.3" y="50.8">VIN</text>
<text x="112.9" y="50.8">GND</text>
<text x="113.5" y="52.7">RX1</text>
<text x="119.2" y="51.7">0</text>
<text x="119.2" y="53.6">1</text>
<text x="208.9" y="51.7">4</text>
<text x="208.9" y="49.9">3</text>
<text x="212.4" y="50.8">RxD</text>
<text x="212.4" y="52.7">TxD</text>
<text x="228.4" y="50.8">VCC</text>
<text x="234.5" y="49.9">6</text>
<text x="89" y="57.2">22</text>
<text x="89.1" y="55.4">23</text>
<text x="89.2" y="59.1">21</text>
<text x="93.3" y="60">PWM/A7</text>
<text x="93.3" y="58.2">PWM/A8</text>
<text x="93.3" y="56.3">PWM/A9</text>
<text x="93.3" y="54.5">3.3V</text>
<text x="112.5" y="58.2">PWM</text>
<text x="112.5" y="60">PWM</text>
<text x="113.6" y="54.5">TX1</text>
<text x="115.7" y="56.3">2</text>
<text x="119.2" y="55.4">2</text>
<text x="119.2" y="57.2">3</text>
<text x="119.2" y="59.1">4</text>
<text x="208.9" y="59.1">8</text>
<text x="208.9" y="55.4">5</text>
<text x="212.4" y="56.3">AUX</text>
<text x="212.4" y="60">NC</text>
<text x="229.5" y="56.3">M0</text>
<text x="229.7" y="58.2">M1</text>
<text x="234.5" y="55.4">1</text>
<text x="234.5" y="57.2">2</text>
<text x="11.3" y="63.6">2</text>
<text x="11.3" y="65.5">3</text>
<text x="11.4" y="61.8">1</text>
<text x="89" y="60.9">20</text>
<text x="89" y="64.6">18</text>
<text x="89" y="62.7">19</text>
<text x="93.3" y="65.5">SDA/A4</text>
<text x="93.3" y="63.6">SCL/A5</text>
<text x="93.3" y="61.8">PWM/A6</text>
<text x="112.5" y="61.8">PWM</text>
<text x="112.5" y="63.6">PWM</text>
<text x="113.4" y="65.5">RX3</text>
<text x="119.2" y="60.9">5</text>
<text x="119.2" y="62.7">6</text>
<text x="119.2" y="64.6">7</text>
<text x="208" y="62.7">10</text>
<text x="208.2" y="64.6">11</text>
<text x="208.9" y="60.9">9</text>
<text x="212.4" y="61.8">NC</text>
<text x="212.4" y="63.6">NC</text>
<text x="212.4" y="65.5">NC</text>
<text x="228.3" y="65.5">GND</text>
<text x="234.5" y="64.6">7</text>
<text x="11.3" y="67.3">4</text>
<text x="89" y="71.9">14</text>
<text x="89" y="68.2">16</text>
<text x="89" y="66.4">17</text>
<text x="89.1" y="70.1">15</text>
<text x="93.3" y="71">A1</text>
<text x="93.3" y="69.1">A2</text>
<text x="93.3" y="67.3">A3</text>
<text x="113.4" y="69.1">RX2</text>
<text x="113.5" y="71">TX2</text>
<text x="113.5" y="67.3">TX3</text>
<text x="119.2" y="66.4">8</text>
<text x="119.2" y="68.2">9</text>
<text x="119.2" y="70.1">10</text>
<text x="119.2" y="71.9">11</text>
<text x="31.3" y="72.6" transform="rotate(-90 31.3 72.6)">3</text>
<text x="34.9" y="75.6">1</text>
<text x="89.1" y="73.7">13</text>
<text x="93.3" y="74.6">SCK/(LED)</text>
<text x="93.3" y="72.8">A0</text>
<text x="111.8" y="72.8">DOUT</text>
<text x="113.5" y="74.6">DIN</text>
<text x="119.2" y="73.7">12</text>
<text x="31.3" y="80" transform="rotate(-90 31.3 80)">2</text>
<text x="103.6" y="78.3" transform="rotate(-90 103.6 78.3)">A14/DAC</text>
<text x="105.5" y="78.3" transform="rotate(-90 105.5 78.3)">Program</text>
<text x="107.3" y="78.3" transform="rotate(-90 107.3 78.3)">GND</text>
<text x="109.1" y="78.3" transform="rotate(-90 109.1 78.3)">3.3V</text>
<text x="111" y="78.3" transform="rotate(-90 111 78.3)">VBAT</text>
<text x="3.6" y="86.7">B</text>
<text x="258.1" y="87.5">1</text>
<text x="258.1" y="89.3">2</text>
<text x="274.7" y="86.7">B</text>
<text x="258.1" y="91.1">3</text>
<text x="258.1" y="92.9">4</text>
<text x="11.3" y="103.9">2</text>
<text x="11.3" y="107.6">4</text>
<text x="11.3" y="105.7">3</text>
<text x="11.4" y="102.1">1</text>
<text x="11.3" y="111.3">6</text>
<text x="11.3" y="109.4">5</text>
<text x="254.5" y="111.3">1</text>
<text x="254.5" y="113.1">2</text>
<text x="254.5" y="114.9">3</text>
<text x="254.5" y="116.8">4</text>
<text x="254.5" y="118.6">5</text>
<text x="254.5" y="120.4">6</text>
<text x="254.5" y="122.3">7</text>
<text x="254.5" y="124.1">8</text>
<text x="3.6" y="130.3">C</text>
<text x="274.7" y="130.3">C</text>
<text x="11.4" y="136.9">1</text>
<text x="110.3" y="136.9">1</text>
<text x="193" y="136.9">D4</text>
<text x="11.3" y="138.7">2</text>
<text x="11.3" y="142.4">4</text>
<text x="11.3" y="140.5">3</text>
<text x="110.2" y="138.7">2</text>
<text x="126.5" y="142.2" transform="rotate(-90 126.5 142.2)">3</text>
<text x="11.3" y="146">6</text>
<text x="11.3" y="144.2">5</text>
<text x="122.9" y="145.1">1</text>
<text x="126.5" y="149.6" transform="rotate(-90 126.5 149.6)">2</text>
<text x="203.4" y="145.9" transform="rotate(-90 203.4 145.9)">2</text>
<text x="207.1" y="150.6">3</text>
<text x="203.4" y="156.8" transform="rotate(-90 203.4 156.8)">1</text>
<text x="74.4" y="166.2">1</text>
<text x="77.8" y="167.1">VIN</text>
<text x="83.5" y="167.1">VOUT</text>
<text x="90.8" y="166.2">3</text>
<text x="3.6" y="173.7">D</text>
<text x="11.3" y="169.8">2</text>
<text x="11.3" y="173.5">4</text>
<text x="11.3" y="171.7">3</text>
<text x="11.4" y="168">1</text>
<text x="74.3" y="173.5">2</text>
<text x="74.3" y="169.8">5</text>
<text x="77.8" y="170.8">INH</text>
<text x="85" y="170.8">ADJ</text>
<text x="90.8" y="169.8">4</text>
<text x="274.6" y="173.7">D</text>
<text x="77.8" y="174.4">GND</text>
<text x="210.2" y="178.1">Title</text>
<text x="210.2" y="183.6">Size</text>
<text x="219.3" y="183.6">Number</text>
<text x="256" y="183.6">Revision</text>
<text x="210.2" y="189.1">Date:</text>
<text x="210.2" y="190.9">File:</text>
<text x="211.1" y="186.4">B</text>
<text x="218.4" y="189.1">11/01/2025</text>
<text x="218.4" y="190.9">C:\Users\..\Estop-Handheld_Simplified.SchDoc</text>
<text x="246.8" y="190.9">Drawn By:</text>
<text x="246.8" y="189.1">Sheet</text>
<text x="251.8" y="189.1">of</text>
<text x="24.6" y="193.7">1</text>
<text x="70.2" y="193.7">2</text>
<text x="116.1" y="193.7">3</text>
<text x="161.8" y="193.7">4</text>
<text x="207.6" y="193.7">5</text>
<text x="253.4" y="193.7">6</text>
</g>
<g font-size="1.7" fill="#800000">
<text x="83.6" y="37.1">VCC-5V</text>
<text x="244.7" y="44.4">VCC-5V</text>
<text x="25.9" y="48.1">VCC-5V</text>
<text x="34.8" y="48.1">VIN</text>
<text x="54.3" y="51.7">VCC-5V</text>
<text x="70.1" y="53.6">GND</text>
<text x="132.7" y="50.8">GND</text>
<text x="161.6" y="49.9">TX1</text>
<text x="161.6" y="51.7">RX1</text>
<text x="189.1" y="49.9">RAD_TX</text>
<text x="189.1" y="51.7">RAD_RX</text>
<text x="62.7" y="55.4">ESTOP_BTN_LED_CTL</text>
<text x="71.9" y="59.1">BACKLIGHT</text>
<text x="80.3" y="54.5">VCC-3V</text>
<text x="125" y="57.2">RAD_M1</text>
<text x="125" y="59.1">RAD_M0</text>
<text x="125" y="55.4">RAD_AUX</text>
<text x="26.5" y="63.6">GND</text>
<text x="41.7" y="60.9">ESTOP_BTN_IN</text>
<text x="73.7" y="60.9">BATT_VOLT</text>
<text x="256.9" y="62.7">GND</text>
<text x="23" y="66.4">ESTOP_BTN_LED</text>
<text x="202" y="70.1">GND</text>
<text x="238.6" y="70.1">GND</text>
<text x="113.8" y="82.9">VCC-3V</text>
<text x="248.4" y="82.9">VCC-5V</text>
<text x="29.9" y="86.5">GND</text>
<text x="48.8" y="88.3">VCC-5V</text>
<text x="201.9" y="88.3">TX2</text>
<text x="240.4" y="88.3">GPS_TX</text>
<text x="17.7" y="95.7">VCC-5V</text>
<text x="104.9" y="92">GND</text>
<text x="201.9" y="90.2">RX2</text>
<text x="240.4" y="90.2">GPS_RX</text>
<text x="29.8" y="103">SCL</text>
<text x="29.8" y="104.9">SDA</text>
<text x="29.8" y="106.7">TX3</text>
<text x="249.6" y="103">GND</text>
<text x="29.8" y="108.5">RX3</text>
<text x="223.9" y="112.2">CS</text>
<text x="244.7" y="108.5">VCC-5V</text>
<text x="18.9" y="117.6">GND</text>
<text x="223.9" y="119.5">SCK</text>
<text x="223.9" y="117.6">MISO</text>
<text x="223.9" y="115.8">MOSI</text>
<text x="223.9" y="114">DC</text>
<text x="223.9" y="121.3">BACKLIGHT</text>
<text x="19.5" y="130.5">VCC-5V</text>
<text x="41.5" y="126.8">VCC-5V</text>
<text x="123.9" y="130.5">VCC-5V</text>
<text x="200.8" y="129.6">VCC-3V</text>
<text x="246" y="128.7">GND</text>
<text x="60.9" y="137.8">BUTTON_1</text>
<text x="60.9" y="139.7">BUTTON_2</text>
<text x="60.9" y="141.5">BUTTON_3</text>
<text x="60.9" y="143.3">BUTTON_4</text>
<text x="118.6" y="139.7">BZR-</text>
<text x="225.2" y="138.7">VIN</text>
<text x="189.2" y="147">GND</text>
<text x="163.5" y="150.6">BATT_VOLT</text>
<text x="19.2" y="161.6">VIN</text>
<text x="20.7" y="156.1">GND</text>
<text x="62.2" y="162.5">VIN</text>
<text x="112.9" y="162.5">VCC-5V</text>
<text x="202" y="164.4">GND</text>
<text x="20.7" y="170.8">VIN_LOOP</text>
<text x="18.9" y="183.6">GND</text>
</g>
<g font-size="1.7" fill="#000080">
<text x="73.6" y="46.1">C1</text>
<text x="73.6" y="47.9">2.2uF</text>
<text x="80.9" y="47.9">100nF</text>
<text x="81.1" y="46.2">C2</text>
<text x="29.4" y="53.4">R5</text>
<text x="36.7" y="53.4">R6</text>
<text x="92.1" y="48.1">U1</text>
<text x="169" y="51.7">R1</text>
<text x="169" y="49.9">R2</text>
<text x="174.5" y="49.9">220R</text>
<text x="175.4" y="51.7">220R</text>
<text x="211.1" y="48.1">U2</text>
<text x="254.8" y="53.4">C3</text>
<text x="264" y="53.4">C4</text>
<text x="7.8" y="59.1">P1</text>
<text x="29.4" y="55.2">470R</text>
<text x="36.7" y="55.2">470R</text>
<text x="57.8" y="57.1">R4</text>
<text x="57.8" y="58.9">10K</text>
<text x="254.8" y="55.2">100nF</text>
<text x="264" y="55.2">2.2uF</text>
<text x="7.8" y="70.1">ESTOP</text>
<text x="211.1" y="68.2">E32-TTL-1W</text>
<text x="18.8" y="77.4">MMBT2222A-7-F</text>
<text x="28.9" y="74.6">Q1</text>
<text x="42.4" y="75">R10</text>
<text x="42.4" y="77.9">470R</text>
<text x="93.9" y="82.9">Teensy 3.1</text>
<text x="93.9" y="81">Teensy31</text>
<text x="220.3" y="88.3">R9</text>
<text x="231.2" y="88.3">220R</text>
<text x="256.9" y="84.7">P5</text>
<text x="50.5" y="95.5">R12</text>
<text x="56" y="95.5">R13</text>
<text x="222.1" y="90.2">R7</text>
<text x="229.4" y="90.2">220R</text>
<text x="256.9" y="95.7">GPS</text>
<text x="7.8" y="99.4">P2</text>
<text x="50.5" y="97.3">4.7K</text>
<text x="56" y="97.3">4.7K</text>
<text x="44.4" y="106.7">R11</text>
<text x="55.4" y="106.7">220R</text>
<text x="45.4" y="108.5">R14</text>
<text x="52.7" y="108.5">220R</text>
<text x="253.2" y="108.5">J1</text>
<text x="7.8" y="114">I2C/Serial</text>
<text x="253.2" y="126.8">DISPLAY</text>
<text x="7.8" y="134.2">P3</text>
<text x="39.5" y="132.1">R16 R17 R18 R19</text>
<text x="39.5" y="133.9">10K 10K 10K 10K</text>
<text x="106.7" y="134.2">P6</text>
<text x="129.6" y="134.2">LS1</text>
<text x="106.7" y="141.5">BZR</text>
<text x="129.6" y="139.7">CMT-1075-SMT</text>
<text x="193" y="138.7">MMSZ5227B-E3-08</text>
<text x="7.8" y="148.8">BUTTONS</text>
<text x="112.9" y="144.6">R3</text>
<text x="112.9" y="147.5">470R</text>
<text x="127.4" y="144.9">Q2</text>
<text x="127.4" y="146.8">MMBT2222A-7-F</text>
<text x="209.6" y="146.8">D5</text>
<text x="209.6" y="148.6">BAS40-04-7-F</text>
<text x="227.2" y="145.9">R21</text>
<text x="227.2" y="147.7">240K</text>
<text x="181.6" y="155">C9</text>
<text x="185.3" y="150.1">R23</text>
<text x="185.3" y="153">10K</text>
<text x="217.3" y="150.1">R22</text>
<text x="217.3" y="153">100R</text>
<text x="227.2" y="155">R24</text>
<text x="181.6" y="156.8">10pF</text>
<text x="227.2" y="156.8">47K</text>
<text x="7.8" y="165.3">P4</text>
<text x="76.5" y="164.4">U3</text>
<text x="52.6" y="169.5">C19</text>
<text x="52.7" y="171.7">100uF</text>
<text x="58.2" y="168">C10</text>
<text x="58.2" y="169.8">10uF</text>
<text x="99.2" y="169.7">R37</text>
<text x="99.2" y="171.5">348</text>
<text x="107.6" y="171.7">2.2uF</text>
<text x="108.5" y="168.7">C11</text>
<text x="117.5" y="171.5">47uF</text>
<text x="117.7" y="169">C12</text>
<text x="125.9" y="169.5">C20</text>
<text x="125.9" y="171.3">100uF</text>
<text x="7.8" y="176.3">PWR</text>
<text x="76.5" y="177.2">PTH08080W</text>
</g>
</svg>
